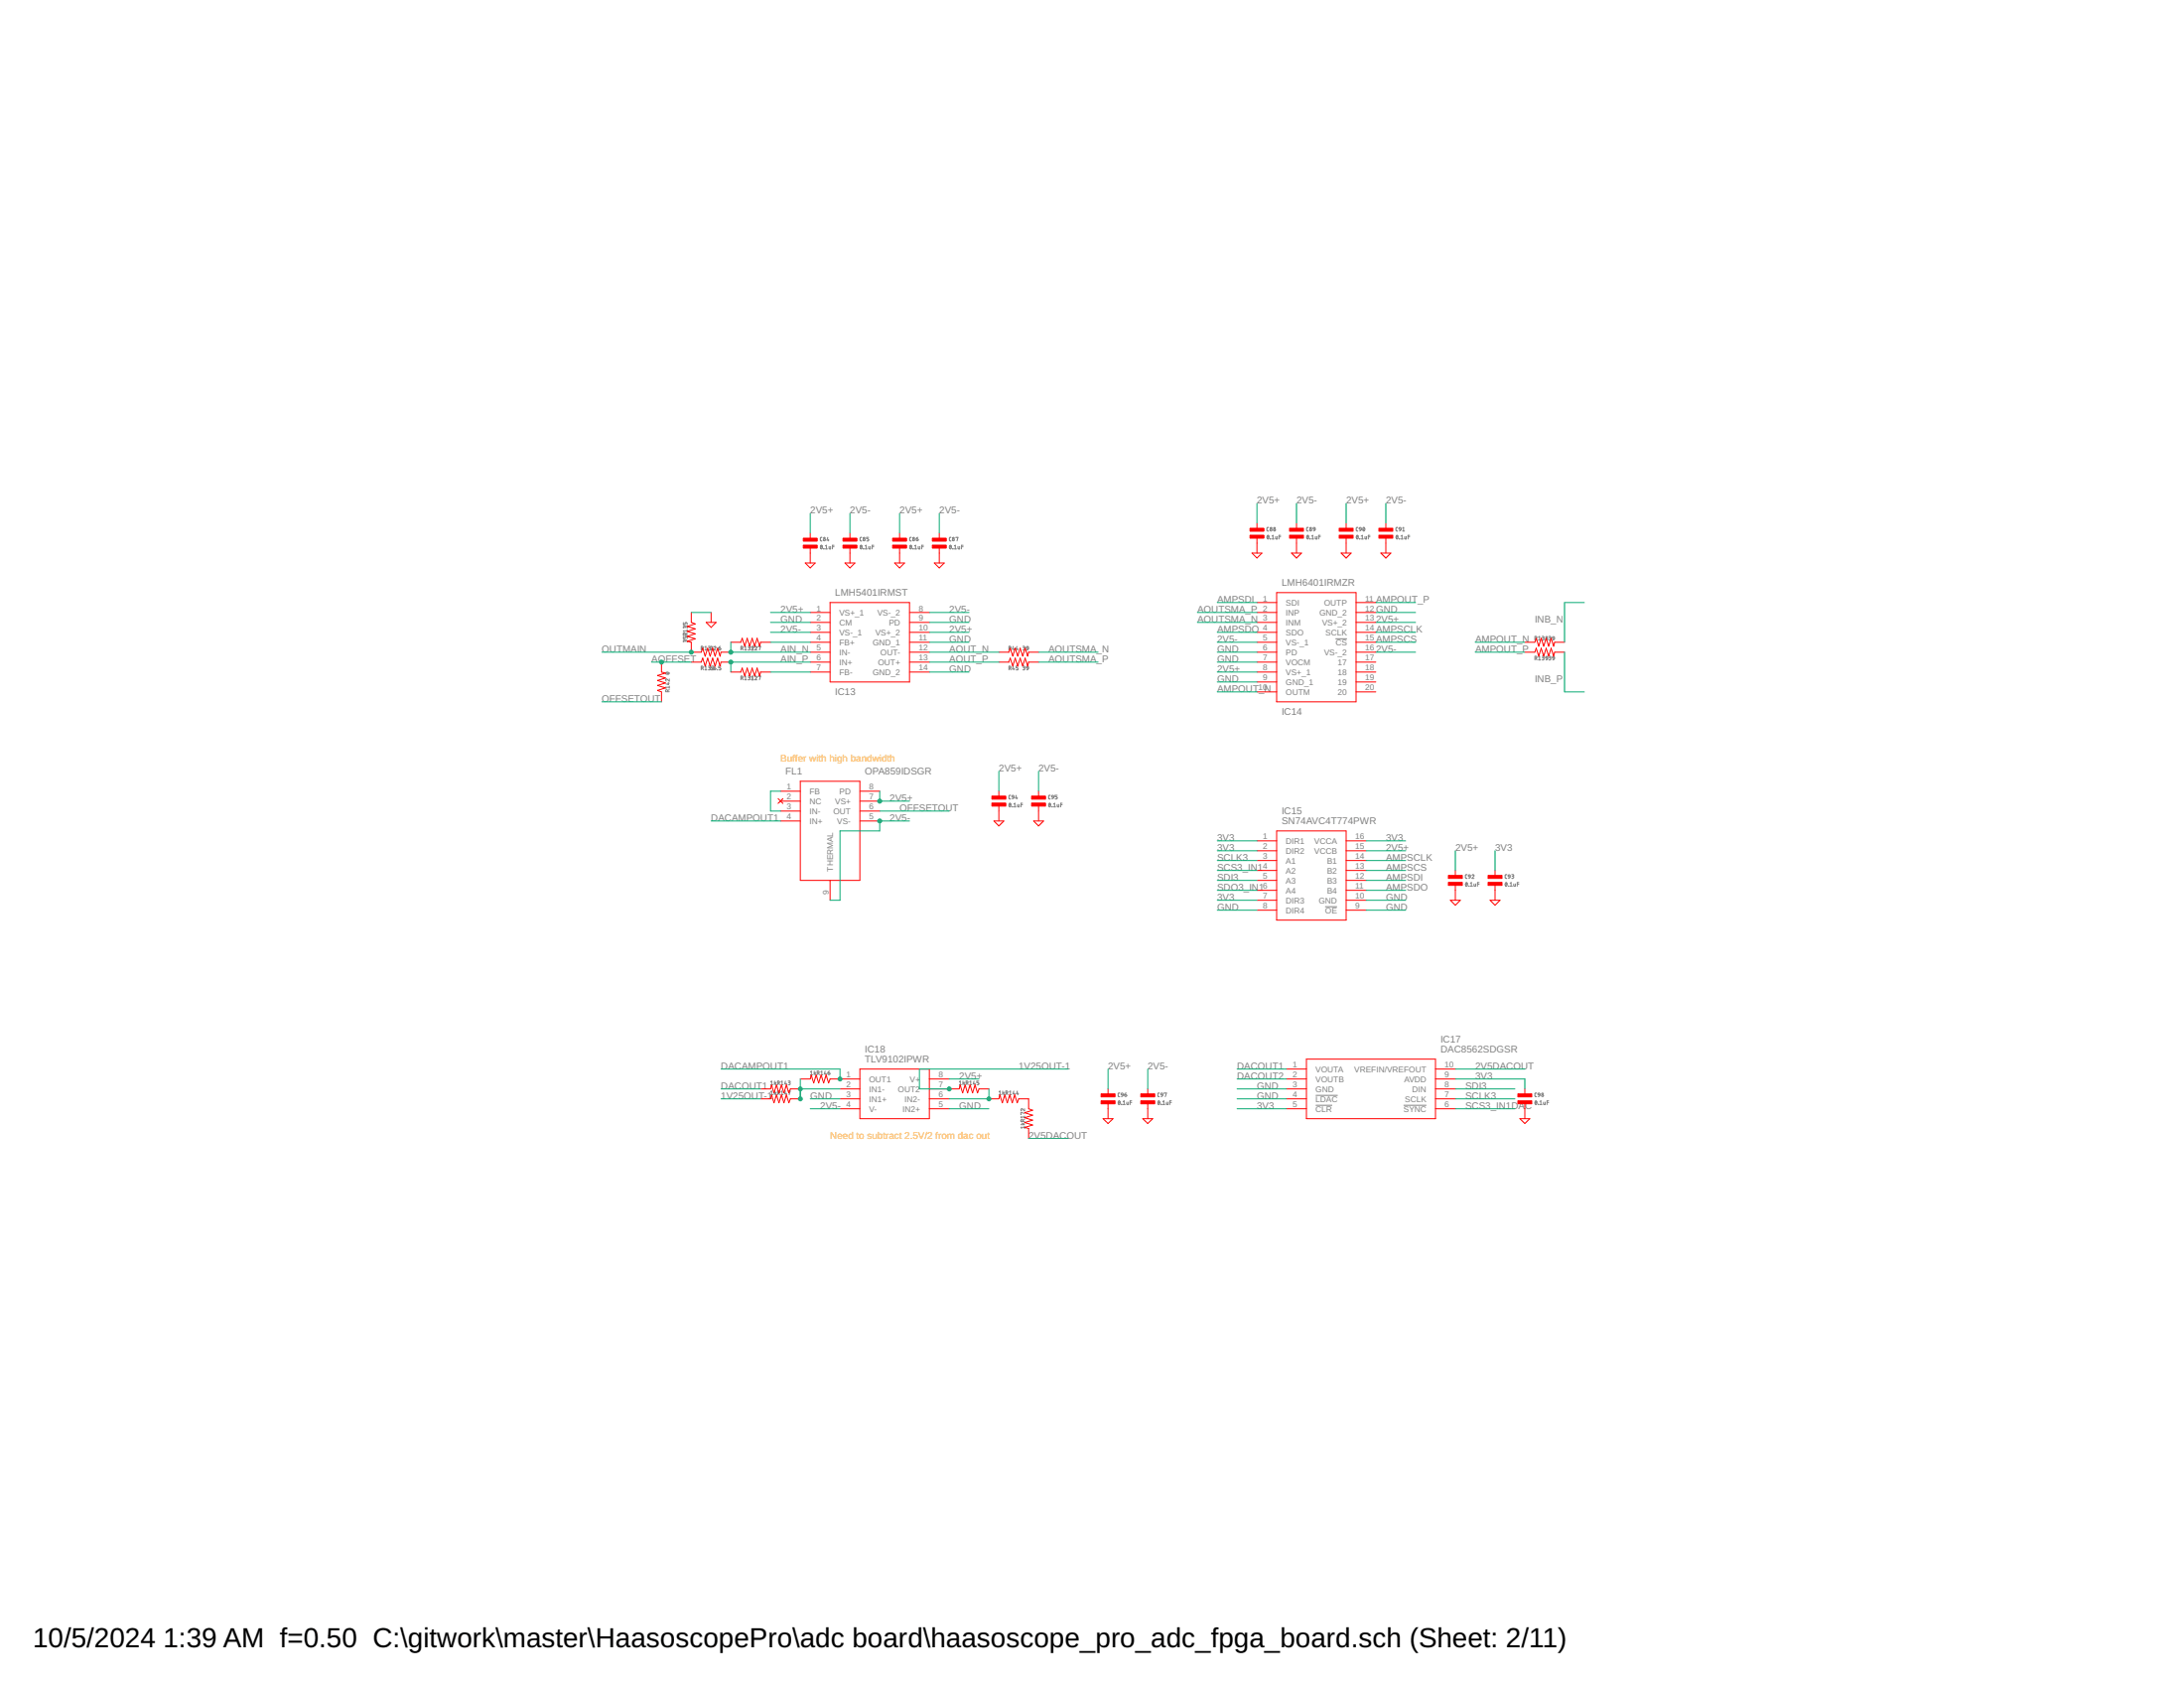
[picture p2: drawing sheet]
<svg xmlns="http://www.w3.org/2000/svg" width="279mm" height="216mm" viewBox="0 0 279 216" stroke-linecap="round" stroke-linejoin="round" font-family="sans-serif">
<g fill="none" stroke="#808080" stroke-width=".13">
<path d="M87.4 79.6v.3h.2l.1-.3 .2 .1v.2M105 69.7a.22 .22 0 0 1 .2 .3 .22 .22 0 0 1-.2 .2l-.1-.2zM105.2 68.7l-.3 .1 .1 .3 .2 .1M105.2 69.8l-.2 .3M105.4 70.2h.1M105.6 70.2h.3M105.6 69.8l.1-.1v.5M105.9 68.7l-.1 .4h.2M106 69v.2M106.1 69.9v.3h.2v-.3M106.5 69.9h.2M106.7 69.7h-.2v.5"/>
<path d="M110.1 69.7a.23 .23 0 0 1 .2 .3 .23 .23 0 0 1-.2 .2l-.1-.2zM110.2 68.7l-.2 .1v.3l.2 .1M110.3 69.8l-.3 .3M110.5 70.2h.1M110.7 70.2h.2M110.7 69.8l.1-.1v.5M111.1 69.9l.1 .3h.1v-.3M111.1 68.7h-.2v.2l.2 .1v.2h-.2M111.6 69.9h.2M111.8 69.7h-.2v.5M116.5 69.7a.23 .23 0 0 1 .1 .3 .23 .23 0 0 1-.1 .2l-.1-.2zM116.6 68.7l-.2 .1v.3l.2 .1"/>
<path d="M116.6 69.8l-.2 .3M116.8 70.2h.1M117 70.2h.3M117 69.8l.1-.1v.5M117.2 68.9h.2l.1 .2h-.3zM117.4 68.7l-.2 .2M117.5 69.9l.1 .3h.1v-.3M117.9 69.9h.2M118.1 69.7h-.2v.5M121.5 69.7a.23 .23 0 0 1 .2 .3 .23 .23 0 0 1-.2 .2v-.1zM121.7 68.7h-.2v.1v.4h.2M121.7 69.8l-.2 .3"/>
<path d="M121.9 70.2h.1M122.1 70.2h.3M122.1 69.8l.1-.1v.5M122.3 68.8l.3-.1-.2 .5M122.6 69.9v.3h.2v-.3M123 69.9h.2M123.2 69.7h-.2v.5M162.2 68.5a.22 .22 0 0 1 .1 .2 .22 .22 0 0 1-.1 .2l-.1-.2zM162.3 67.5l-.2 .1v.3h.2M162.3 68.6l-.2 .2M162.5 68.9h.1M162.7 68.9h.3"/>
<path d="M162.7 68.6l.2-.1v.4M163.2 68.6l.1 .3h.1v-.3M163.6 68.7h.2M163.8 68.5h-.2v.4M167.2 68.5a.22 .22 0 0 1 .2 .2 .22 .22 0 0 1-.2 .2v-.2zM167.4 67.5l-.2 .1v.3h.2M167.4 68.6l-.2 .2M167.6 67.7h.2v.2h-.2l-.1-.1zM167.6 68.9h.1M167.8 68.9h.3M167.8 68.6l.1-.1v.4M168 67.6l.3 .1"/>
<path d="M168 67.6l.2-.1 .1 .2M168 67.6h.1M168.3 67.7l-.3 .2M168.3 68.6v.3h.2v-.3M168.7 68.7h.2M168.9 68.5h-.2v.4M173.6 68.5a.22 .22 0 0 1 .2 .2 .22 .22 0 0 1-.2 .2l-.1-.2zM173.7 67.5l-.2 .1v.3h.2M173.7 68.6l-.2 .2M173.9 67.6l.3 .1M173.9 67.6l.2-.1 .1 .2M173.9 67.6h.1"/>
<path d="M173.9 68.9h.1M174.1 68.9h.3M174.1 68.6l.2-.1v.4M174.2 67.7l-.3 .2M174.4 67.5a.22 .22 0 0 1 .2 .2 .22 .22 0 0 1-.2 .2zM174.6 67.6l-.2 .2M174.6 68.6l.1 .3h.1v-.3M175 68.7h.3M175.3 68.5h-.3v.4M178.7 68.5a.22 .22 0 0 1 .2 .2 .22 .22 0 0 1-.2 .2l-.1-.2zM178.8 67.5l-.2 .1v.3h.2M178.8 68.6l-.2 .2"/>
<path d="M179 67.6l.2 .1M179 67.6l.1-.1 .1 .2M179 67.6h.1M179 68.9h.1M179.2 68.9h.3M179.2 68.6l.2-.1v.4M179.2 67.7l-.2 .2M179.4 67.9h.3M179.4 67.6l.2-.1v.4M179.7 68.6l.1 .3h.1v-.3M180.1 68.7h.2M180.3 68.5h-.2v.4"/>
<path d="M85.2 86.1a.25 .25 0 0 1 .2-.1 .25 .25 0 0 1 .2 .2 .25 .25 0 0 1-.3 .1 .25 .25 0 0 1-.1-.2zM85.2 86l.3 .2M85.4 88.5v-.2h-.2v.2h.4M85.4 87.4h.2M85.5 87.3v.3l-.3-.1M85.6 86.8v.3l-.4-.2v.2M85.6 88.2l-.2 .1M85.6 87.9h-.4v.1M85.6 87.8v.2M87.4 81.4v.3h.2l.1-.3 .2 .1v.2M87.4 81.1l.1-.1 .2 .1M87.4 81.2h.1"/>
<path d="M87.6 82l.2-.1 .1 .2M87.6 82.1v-.2h-.1l-.1 .2M87.6 80.2l.2-.1 .1 .2M87.6 80.3v-.2h-.1l-.1 .2M87.7 81.1v.2M87.9 80.5v.3M87.9 81.1l-.5-.1v.3h.5M87.9 81l-.2 .1M87.9 80.7h-.5l.1 .1M89.7 85.5l.2-.1v-.2h-.2v.5M89.7 83l.2-.1v-.2h-.2v.4M89.9 85.5l.1 .2"/>
<path d="M89.9 83l.1 .1M90.2 83.1h.2M90.2 85.7h.2M90.2 85.3l.1-.1v.5M90.2 82.8l.1-.1v.4M90.6 85.2h.2l.1 .2h-.1M90.6 82.7h.2l.1 .1-.1 .1M90.7 82.9h.1M90.7 85.4h.1M90.8 85.4l.1 .2-.3 .1M90.8 82.9l.1 .2h-.3M90.8 85.4l.3 .1v.1h-.2z"/>
<path d="M90.8 82.8l.2-.1h.1l-.3 .4h.3M91.1 85.2l-.3 .2M91.1 85.2h.2v.2h-.1M91.1 85.4h.1M91.2 82.7l-.1 .3h.2M91.2 85.4l.1 .2-.2 .1M91.3 83v.1M91.3 85.4l.3 .1-.1 .1h-.2zM91.3 82.8l.2-.1h.1l-.3 .4h.3M91.5 85.2l-.2 .2M91.8 83.1h.1M91.8 85.7h.1"/>
<path d="M91.9 82.9h.3v.2h-.2zM92.2 82.7l-.3 .2M92.2 85.2h-.3v.2l.3 .1v.2h-.3M94.8 86.7h.2v-.2h-.2v.5M94.8 83l.2-.1v-.2h-.2v.4M95 86.7l.1 .3M95 83l.1 .1M95.2 83.1h.3M95.2 87h.3M95.2 86.6l.2-.1v.5M95.2 82.8l.2-.1v.4M95.7 86.5l.3 .1-.1 .1"/>
<path d="M95.7 82.7h.2l.1 .1-.1 .1M95.8 82.9h.1M95.8 86.7h.1M95.8 86.7l.1 .2-.2 .1M95.8 82.9l.1 .2h-.2M96.1 83.1h.3M96.1 86.6l.2-.1v.5M96.1 82.8l.1-.1v.4M96.1 87h.3M96.2 82.8l.1-.1h.1l-.2 .4M96.2 86.5v.5M96.6 86.6l.1-.1 .1 .1-.2 .4h.2"/>
<path d="M96.6 82.8l.1-.1h.1l-.2 .4h.2M97 82.7h.3l-.1 .4M97 86.6l.3-.1-.1 .5M129.1 83l.2-.1v-.2h-.2v.4M129.1 85.5l.2-.1v-.2h-.2v.5M129.2 83l.1 .1M129.2 85.5l.1 .2M129.6 82.7l-.1 .3h.3M129.6 85.2l-.1 .4h.3M129.7 83v.1M129.7 85.5v.2M130.1 82.7l-.1 .3h.2"/>
<path d="M130.2 83v.1M130.2 85.2h-.2v.2l.2 .1v.2h-.2M130.9 82.7l.2 .1v.1h-.2M130.9 85.2l.2 .1v.1h-.2M131 82.9l.1 .2h-.2M131 85.4l.1 .2-.2 .1M131.3 82.7h.2l.1 .3-.2-.1zM131.3 85.3l.2-.1 .1 .3h-.2zM131.6 83l-.2 .1M131.6 85.5l-.2 .2M170.9 81.7h1.4M196.4 81.7h.1"/>
<path d="M196.4 84.2h.1M196.5 81.7l.1-.2-.2-.1v.5M196.5 84.2l.1-.2-.2-.1v.5M196.5 81.7l.1 .2M196.5 84.2l.1 .2M196.8 81.9h.3M196.8 84.4h.3M196.8 81.5l.2-.1v.5M196.8 84.1l.2-.2v.5M197.3 81.4l.2 .1v.1h-.2M197.3 83.9l.2 .1v.1l-.2 .1M197.4 81.6l.1 .2-.2 .1"/>
<path d="M197.4 84.2l.1 .1-.2 .1M197.8 84l.1-.1 .1 .3h-.2zM198 84.2l-.2 .2M198.1 81.4l.3 .1v.1h-.2M198.1 83.9l.3 .1v.1l-.2 .1M198.3 81.6l.1 .2-.3 .1M198.3 84.2l.1 .1-.3 .1M198.6 81.5h.2l.1 .2h-.3zM198.6 84l.2-.1 .1 .3h-.3zM198.9 81.7l-.3 .2M198.9 84.2l-.3 .2M129.1 102.7a.22 .22 0 0 1 .2 .3 .22 .22 0 0 1-.2 .2z"/>
<path d="M129.3 101.7h-.2v.1v.4h.2M129.3 102.8l-.2 .3M129.5 101.8h.2v.2h-.2zM129.5 103.2h.1M129.7 102l-.2 .2M129.7 103.2h.3M129.7 102.8l.1-.1v.5M130 101.7l-.1 .4h.3M130.1 102v.2M130.2 102.9l.1 .3h.1v-.3M130.6 102.9h.2M130.8 102.7h-.2v.5"/>
<path d="M134.2 102.7a.22 .22 0 0 1 .2 .3 .22 .22 0 0 1-.2 .2zM134.4 101.7h-.2v.1v.3l.2 .1M134.4 102.8l-.2 .3M134.6 101.8h.2v.2h-.2zM134.6 103.2h.1M134.8 102l-.2 .2M134.8 103.2h.2M134.8 102.8l.1-.1v.5M135.3 102.9v.3h.2v-.3M135.3 101.7h-.3v.2l.3 .1-.1 .2h-.2M135.7 102.9h.2M135.9 102.7h-.2v.5"/>
<path d="M169.5 116h1.5M187.6 112.9a.23 .23 0 0 1 .1 .2 .23 .23 0 0 1-.1 .2l-.1-.2zM187.7 111.9l-.2 .1v.3l.2 .1M187.7 113l-.2 .3M187.9 111.9h.2v.2h-.2zM187.9 113.3h.1M188.1 112.1l-.2 .3M188.1 113.3h.3M188.1 113l.1-.1v.4M188.3 112l.1-.1h.2v.1l-.3 .4h.3M188.6 113.1v.2h.2v-.2M189 113.1h.2"/>
<path d="M189.2 112.9h-.2v.4M192.6 112.9a.22 .22 0 0 1 .2 .2 .22 .22 0 0 1-.2 .2zM192.8 111.9l-.2 .1v.3l.2 .1M192.8 113l-.2 .3M193 111.9h.2v.2h-.2zM193 113.3h.1M193.2 112.1l-.2 .3M193.2 113.3h.3M193.2 113l.1-.1v.4M193.4 111.9l.3 .1-.1 .1h-.2M193.5 112.1l.2 .1-.3 .2M193.7 113.1v.2h.2v-.2"/>
<path d="M194.1 113.1h.2M194.3 112.9h-.2v.4M98.6 138.4l.1-.1v.4M98.6 139.6h.1v.4M98.6 138.7h.3M99.1 138.3v.4M99.1 139.6v.4M99.2 138.5l.1 .2M99.2 139.8l.1 .2M99.3 138.4l-.2 .2M99.3 139.7l-.2 .1M99.5 138.5h.2v-.1l-.2-.1v.4"/>
<path d="M99.5 139.8h.2v-.2h-.2v.4M99.6 138.5l.1 .2M99.6 139.8l.1 .2M99.9 138.7h.3M99.9 138.4l.2-.1v.4M99.9 139.6h.2v.4M100.5 138.3l-.1 .3h.2M100.5 139.6l-.1 .3h.2M100.6 138.5v.2M100.6 139.8v.2M100.8 138.3h.3l-.1 .2h-.1M100.8 139.6h.3l-.1 .4"/>
<path d="M101 138.5l.1 .1-.3 .1M103.7 137.1l.1-.1v.5M103.7 137.5h.2M104.2 137v.5M104.2 137.2l.2 .3M104.4 137.2l-.2 .1M104.5 137.3l.3-.1v-.2h-.3v.5M104.7 137.3l.1 .2M105 137.5h.3M105 137.1l.1-.1v.5M105.6 137l-.1 .4h.2M105.6 137.3v.2"/>
<path d="M105.9 137.2h.2l.1 .2h-.3zM106.1 137l-.2 .2M122.7 138.7h.3M122.7 138.4l.2-.1v.4M123.2 138.3v.4M123.3 138.5l.1 .2M123.4 138.4l-.2 .2M123.6 138.5h.2v-.2h-.2v.4M123.8 138.5v.2M124.1 138.7h.2M124.1 138.4l.1-.1v.4M124.6 138.3l-.1 .3h.3"/>
<path d="M124.7 138.5v.2M125.2 138.3h-.2v.2l.2 .1v.1h-.2M127.8 139.6h.1v.4M128.3 139.6v.4M128.4 139.8l.1 .2M128.5 139.7l-.2 .1M128.7 139.8h.1M128.8 139.8l.1-.2h-.2v.4M128.8 139.8l.1 .2M129.1 139.6h.2v.4M129.7 139.6l-.1 .3h.2M129.8 139.8v.2"/>
<path d="M130.2 139.6l-.2 .3h.3M130.2 139.8v.2M143.3 139.8l-.3 .1v.3l.3 .1M143.4 139.8h.3v.3l-.2-.1zM143.9 140h.2v.2h-.2zM144.1 139.8l-.2 .2M148.3 139.8l-.2 .1v.3l.2 .1M148.5 139.8h.2l.1 .3-.3-.1zM148.9 139.8h.3l-.1 .5M196.6 139.8l-.2 .1v.4h.2M196.8 139.8h.2v.3l-.2-.1zM98.6 140h.3"/>
<path d="M99.9 140h.3M127.8 140h.3M129.1 140h.3M130.6 143.8h.5M130.7 143.6l.2 .2M130.9 143.4l-.1-.1-.1-.1-.1 .2h.5M131.1 141.8v.3l-.4-.3-.1 .1 .1 .2M131.1 144.2h-.5l.1 .1M131.1 142.7v.3M131.1 144.1v.2M131.1 143.6l-.2 .2M131.1 142.4l-.5-.1v.2"/>
<path d="M131.1 143.2l-.2 .1M131.1 142.9h-.5l.1 .1M143.1 140.8a.22 .22 0 0 1 .2 .2 .22 .22 0 0 1-.2 .3zM143.3 140.9l-.2 .3M143.5 141.2h.1M143.7 140.1l-.2 .2M143.7 141.3h.2M143.7 140.9l.1-.1v.5M144.1 141l.1 .3h.2v-.3M144.6 141h.2M144.8 140.8h-.2v.5M148.2 140.8a.22 .22 0 0 1 .2 .2 .22 .22 0 0 1-.2 .3z"/>
<path d="M148.4 140.9l-.3 .3M148.5 141.2h.1M148.8 140.1l-.3 .2M148.8 141.3h.2M148.8 140.9l.1-.1v.5M149.2 141v.2l.1 .1h.1v-.3M149.6 141h.3M149.9 140.8h-.3v.5M168.3 140.1h2.8M168.3 141.4h2.1M179.6 141.4h2.9M196.4 140.8a.22 .22 0 0 1 .2 .2 .22 .22 0 0 1-.2 .3z"/>
<path d="M196.6 140.9l-.2 .3M196.8 141.2h.1M196.8 141.3h.1M196.8 141.2v.1M197 140.1l-.2 .2M197 141.3h.3M197 140.9l.1-.1v.5M197.5 141v.3h.2v-.3M197.9 141h.2M198.1 140.8h-.2v.5"/>
<circle cx="105.5" cy="68.8" r=".1"/>
<circle cx="105.5" cy="69.1" r=".13"/>
<circle cx="110.5" cy="68.8" r=".1"/>
<circle cx="110.5" cy="69.1" r=".14"/>
<circle cx="116.9" cy="69.1" r=".13"/>
<circle cx="116.9" cy="68.8" r=".1"/>
<circle cx="122" cy="69.1" r=".13"/>
<circle cx="122" cy="68.8" r=".1"/>
<circle cx="162.6" cy="67.8" r=".13"/>
<circle cx="162.6" cy="67.6" r=".1"/>
<circle cx="163" cy="67.8" r=".13"/>
<circle cx="163.1" cy="67.6" r=".1"/>
<circle cx="167.7" cy="67.5" r=".1"/>
<circle cx="197.9" cy="81.7" r=".13"/>
<circle cx="197.9" cy="81.5" r=".11"/>
<circle cx="197.3" cy="139.9" r=".1"/>
<circle cx="197.3" cy="140.1" r=".13"/>
</g>
<g fill="none" stroke="#f00" stroke-width=".13">
<path d="M88.4 78.3v1.3l.5 .2-1 .3 1 .3-1 .4 1 .3-1 .3 1 .3-1 .3 .5 .1v1.3h1.3l.2-.5 .3 1 .3-1 .3 1 .4-1 .3 1 .3-1 .3 1 .1-.5h1.3M90.3 79.6h1.3l-.6 .6zM91 78.3v1.3M103 72h1.3l-.6 .6zM103.7 68.2v.8M103.7 70v2M103.7 78.3h2.5M103.7 79.6h2.5M106.2 77.1h10.2v10.1h-10.2zM108.1 72h1.3l-.7 .6zM108.7 68.2v.8M108.7 70v2"/>
<path d="M114.4 72h1.3l-.6 .6zM115.1 68.2v.8M115.1 70v2M116.4 78.3h2.5M116.4 79.6h2.5M119.5 72h1.3l-.6 .6zM120.2 68.2v.8M120.2 70v2M160.2 70.7h1.2l-.6 .7zM160.8 77.1h2.5M160.8 78.3h2.5M160.8 79.6h2.5"/>
<path d="M160.8 66.9v.8M160.8 68.7v2M163.3 75.8h10.2v14h-10.2zM165.2 70.7h1.3l-.6 .7zM165.9 66.9v.8M165.9 68.7v2M171.6 70.7h1.2l-.6 .7zM172.2 66.9v.8M172.2 68.7v2M173.5 77.1h2.5M173.5 78.3h2.5M173.5 79.6h2.5"/>
<path d="M176.7 70.7h1.2l-.6 .7zM177.3 66.9v.8M177.3 68.7v2M84.6 84.7v1.3l.5 .1-1 .3 1 .3-1 .3 1 .4-1 .3 1 .3-1 .3 .5 .2v1.3M88.4 84.7h1.3l.2-.5 .3 1 .3-1 .3 1 .4-1 .3 1 .3-1 .3 1 .1-.5h1.3M93.5 82.1h1.3l.2-.5 .3 1.1 .3-1.1 .3 1.1 .3-1.1 .3 1.1 .4-1.1 .3 1.1 .1-.6h1.3M93.5 86h1.3l.2-.6 .3 1.1 .3-1.1 .3 1.1 .3-1.1 .3 1.1 .4-1.1 .3 1.1 .1-.5h1.3M102.4 99.9h7.6v12.7h-7.6zM103.7 80.9h2.5M103.7 82.1h2.5M103.7 83.4h2.5M103.7 84.7h2.5"/>
<path d="M103.7 86h2.5M116.4 80.9h2.5M116.4 82.1h2.5M116.4 83.4h2.5M116.4 84.7h2.5M116.4 86h2.5M127.8 83.4h1.3l.1-.5 .4 1 .3-1 .3 1 .3-1 .3 1 .3-1 .4 1 .1-.5h1.3M127.8 84.7h1.3l.1-.5 .4 1 .3-1 .3 1 .3-1 .3 1 .3-1 .4 1 .1-.5h1.3M160.8 87.2h2.5M160.8 80.9h2.5M160.8 82.1h2.5M160.8 83.4h2.5"/>
<path d="M160.8 84.7h2.5M160.8 86h2.5M160.8 88.5h2.5M173.5 87.2h2.5M173.5 80.9h2.5M173.5 82.1h2.5M173.5 83.4h2.5M173.5 84.7h2.5M173.5 86h2.5M173.5 88.5h2.5M195.1 82.1h1.2l.2-.5 .3 1.1 .4-1.1 .3 1.1 .3-1.1 .3 1.1 .3-1.1 .4 1.1 .1-.6h1.3M195.1 83.4h1.2l.2-.5 .3 1 .4-1 .3 1 .3-1 .3 1 .3-1 .4 1 .1-.5h1.3"/>
<path d="M99.5 102.2l.7 .6M99.8 105h2.6M99.8 101.2h2.6M99.8 102.5h2.6M99.8 103.7h2.6M100.2 102.2l-.7 .6M106.2 112.6v2.5M110 105h2.5M110 101.2h2.5M110 102.5h2.5M110 103.7h2.5M127.1 105h1.3l-.6 .6z"/>
<path d="M127.8 101.2v.8M127.8 103v2M132.2 105h1.3l-.6 .6zM132.9 101.2v.8M132.9 103v2M160.8 107.5h2.5M160.8 108.8h2.5M160.8 110.1h2.5M160.8 111.3h2.5M160.8 112.6h2.5M160.8 113.9h2.5M160.8 115.1h2.5"/>
<path d="M160.8 116.4h2.5M163.3 106.3h8.9v11.4h-8.9zM172.2 107.5h2.6M172.2 108.8h2.6M172.2 110.1h2.6M172.2 111.3h2.6M172.2 112.6h2.6M172.2 113.9h2.6M172.2 115.1h2.6M172.2 116.4h2.6M185.5 115.1h1.3l-.6 .7zM186.2 111.3v.8"/>
<path d="M186.2 113.1v2M190.6 115.1h1.3l-.6 .7zM191.3 111.3v.8M191.3 113.1v2M97.3 139.3h1.3l.1-.5 .3 1 .3-1 .4 1 .3-1 .3 1 .3-1 .3 1 .2-.5h1.3M102.4 138h1.3l.1-.5 .3 1 .3-1 .3 1 .4-1 .3 1 .3-1 .3 1 .2-.5h3.8M107.5 139.3h2.5M110 136.7h8.9v6.4h-8.9zM118.9 138h2.5M118.9 139.3h3.8l.1-.5 .3 1 .4-1 .3 1 .3-1 .3 1 .3-1 .4 1 .1-.5h1.3M141.8 139.3v.7M146.8 139.3v.7"/>
<path d="M164.6 136.7h2.5M164.6 138h2.5M164.6 139.3h2.5M167.1 135.5h16.5v7.6h-16.5zM183.6 136.7h2.6M183.6 138h2.6M183.6 139.3h2.6M195.1 139.3v.7M97.3 140.5h1.3l.1-.5 .3 1.1 .3-1.1 .4 1.1 .3-1.1 .3 1.1 .3-1.1 .3 1.1 .2-.6h1.3M107.5 140.5h2.5M107.5 141.8h2.5M118.9 140.5h2.5"/>
<path d="M118.9 141.8h2.5M126.5 140.5h1.3l.1-.5 .3 1.1 .3-1.1 .4 1.1 .3-1.1 .3 1.1 .3-1.1 .3 1.1 .2-.6h1.3v1.3l.5 .2-1 .3 1 .3-1 .4 1 .3-1 .3 1 .3-1 .3 .5 .1v1.3M141.1 143.1h1.3l-.6 .6zM141.8 141.1v2M146.2 143.1h1.3l-.7 .6zM146.8 141.1v2M164.6 140.5h2.5M164.6 141.8h2.5M183.6 140.5h2.6M183.6 141.8h2.6M194.4 143.1h1.3l-.6 .6zM195.1 141.1v2"/>
</g>
<g fill="#f00" stroke="#f00" stroke-width=".13">
<path d="M102.8 68.8h1.7v.4h-1.7z"/>
<path d="M102.8 69.7h1.7v.4h-1.7z"/>
<path d="M107.8 68.8h1.8v.4h-1.8z"/>
<path d="M107.8 69.7h1.8v.4h-1.8z"/>
<path d="M114.2 68.8h1.8v.4h-1.8z"/>
<path d="M114.2 69.7h1.8v.4h-1.8z"/>
<path d="M119.3 68.8h1.8v.4h-1.8z"/>
<path d="M119.3 69.7h1.8v.4h-1.8z"/>
<path d="M159.9 67.6h1.8v.3h-1.8z"/>
<path d="M159.9 68.5h1.8v.3h-1.8z"/>
<path d="M165 67.6h1.8v.3h-1.8z"/>
<path d="M165 68.5h1.8v.3h-1.8z"/>
<path d="M171.3 67.6h1.8v.3h-1.8z"/>
<path d="M171.3 68.5h1.8v.3h-1.8z"/>
<path d="M176.4 67.6h1.8v.3h-1.8z"/>
<path d="M176.4 68.5h1.8v.3h-1.8z"/>
<path d="M185.3 112h1.8v.4h-1.8z"/>
<path d="M185.3 112.9h1.8v.3h-1.8z"/>
<path d="M190.4 112h1.8v.4h-1.8z"/>
<path d="M190.4 112.9h1.8v.3h-1.8z"/>
<path d="M126.9 101.8h1.8v.4h-1.8z"/>
<path d="M126.9 102.7h1.8v.4h-1.8z"/>
<path d="M132 101.8h1.8v.4h-1.8z"/>
<path d="M132 102.7h1.8v.4h-1.8z"/>
<path d="M140.9 139.9h1.7v.4h-1.7z"/>
<path d="M140.9 140.8h1.7v.4h-1.7z"/>
<path d="M145.9 139.9h1.8v.4h-1.8z"/>
<path d="M145.9 140.8h1.8v.4h-1.8z"/>
<path d="M194.2 139.9h1.8v.4h-1.8z"/>
<path d="M194.2 140.8h1.8v.4h-1.8z"/>
</g>
<g fill="none" stroke="#0dab76" stroke-width=".13">
<path d="M88.4 78.3h2.6M98.6 79.6h5.1M98.6 78.3h5.1M103.7 65.7v2.5M108.7 65.7v2.5M115.1 65.7v2.5M118.9 79.6h5.1M118.9 78.3h5.1M120.2 65.7v2.5M153.2 79.6h7.6M153.2 78.3h7.6M155.7 77.1h5.1"/>
<path d="M160.8 64.4v2.5M165.9 64.4v2.5M172.2 64.4v2.5M176 79.6h5.1M176 78.3h5.1M176 77.1h5.1M177.3 64.4v2.5M202.7 77.1h-2.5v5M77 83.4h11.4M77 89.8h7.6M83.4 84.7h5M93.5 82.1v1.3h10.2"/>
<path d="M98.6 82.1h5.1M98.6 86h5.1M98.6 80.9h5.1M103.7 84.7h-10.2v1.3M118.9 82.1h5.1M118.9 86h5.1M118.9 83.4h8.9M118.9 84.7h8.9M118.9 80.9h5.1M127.8 98.7v2.5M132.9 83.4h7.6M132.9 84.7h7.6"/>
<path d="M132.9 98.7v2.5M155.7 82.1h5.1M155.7 86h5.1M155.7 83.4h5.1M155.7 84.7h5.1M155.7 87.2h5.1M155.7 80.9h5.1M155.7 88.5h5.1M176 82.1h5.1M176 83.4h5.1M176 80.9h5.1M188.7 82.1h6.4"/>
<path d="M188.7 83.4h6.4M200.2 83.4v5.1h2.5M91 105h8.8M99.8 101.2h-1.2v2.5h1.2M112.5 101.2v1.3h3.9M112.5 103.7h8.9M116.4 105h-3.9v1.3h-5v8.8h-1.3M155.7 116.4h5.1M155.7 115.1h5.1M155.7 110.1h5.1M155.7 112.6h5.1M155.7 108.8h5.1"/>
<path d="M155.7 113.9h5.1M155.7 111.3h5.1M155.7 107.5h5.1M174.8 116.4h5M174.8 115.1h5M174.8 110.1h5M174.8 112.6h5M174.8 108.8h5M174.8 113.9h5M174.8 111.3h5M174.8 107.5h5M186.2 108.8v2.5"/>
<path d="M191.3 108.8v2.5M92.2 139.3h5.1M92.2 136.7h15.3v1.3M102.4 139.3h5.1M102.4 138v2.5M121.4 138h3.8M126.5 139.3v1.2h-5.1M136.7 136.7h-19.1v2.6h3.8M141.8 136.7v2.6M146.8 136.7v2.6M158.3 139.3h6.3M158.3 138h6.3"/>
<path d="M158.3 136.7h6.3M186.2 139.3h7.6M186.2 138h8.9v1.3M186.2 136.7h8.9M92.2 140.5h5.1M103.7 140.5h3.8M103.7 141.8h3.8M121.4 141.8h5.1M131.6 145.6h5.1M158.3 140.5h6.3M158.3 141.8h6.3M186.2 140.5h7.6"/>
<path d="M186.2 141.8h7.6"/>
</g>
<g fill="#0dab76" stroke="#0dab76" stroke-width=".13">
<circle cx="112.5" cy="102.5" r=".25"/>
<circle cx="112.5" cy="105" r=".25"/>
<circle cx="93.5" cy="83.4" r=".25"/>
<circle cx="88.4" cy="83.4" r=".25"/>
<circle cx="93.5" cy="84.7" r=".25"/>
<circle cx="84.6" cy="84.7" r=".25"/>
<circle cx="107.5" cy="138" r=".25"/>
<circle cx="121.4" cy="139.3" r=".25"/>
<circle cx="126.5" cy="140.5" r=".25"/>
<circle cx="102.4" cy="139.3" r=".25"/>
<circle cx="102.4" cy="140.5" r=".25"/>
</g>
<g font-size="3.5">
<text x="4.2" y="210.7">10/5/2024</text>
<text x="20.9" y="210.7">1:39 AM f=0.50 C:\gitwork\master\HaasoscopePro\adc board\haasoscope_pro_adc_fpga_board.sch (Sheet: 2/11)</text>
</g>
<g font-size="1.2" fill="#808080">
<text x="103.7" y="65.7">2V5+</text>
<text x="108.7" y="65.7">2V5-</text>
<text x="115.1" y="65.7">2V5+</text>
<text x="120.2" y="65.7">2V5-</text>
<text x="160.8" y="64.4">2V5+</text>
<text x="165.9" y="64.4">2V5-</text>
<text x="172.2" y="64.4">2V5+</text>
<text x="177.3" y="64.4">2V5-</text>
<text x="106.8" y="76.3">LMH5401IRMST</text>
<text x="155.7" y="77.1">AMPSDI</text>
<text x="164" y="75">LMH6401IRMZR</text>
<text x="176" y="77.1">AMPOUT_P</text>
<text x="77" y="83.4">OUTMAIN</text>
<text x="99.9" y="79.6">GND</text>
<text x="99.9" y="78.3">2V5+</text>
<text x="99.9" y="80.9">2V5-</text>
<text x="99.9" y="83.4">AIN_N</text>
<text x="121.4" y="79.6">GND</text>
<text x="121.4" y="82.2">GND</text>
<text x="121.4" y="80.9">2V5+</text>
<text x="121.4" y="78.3">2V5-</text>
<text x="121.4" y="83.4">AOUT_N</text>
<text x="134.1" y="83.4">AOUTSMA_N</text>
<text x="153.2" y="79.6">AOUTSMA_N</text>
<text x="153.2" y="78.3">AOUTSMA_P</text>
<text x="155.7" y="83.4">GND</text>
<text x="155.7" y="82.2">2V5-</text>
<text x="155.7" y="80.9">AMPSDO</text>
<text x="176" y="78.3">GND</text>
<text x="176" y="79.6">2V5+</text>
<text x="176" y="83.4">2V5-</text>
<text x="176" y="80.9">AMPSCLK</text>
<text x="176" y="82.2">AMPSCS</text>
<text x="188.7" y="82.2">AMPOUT_N</text>
<text x="188.7" y="83.4">AMPOUT_P</text>
<text x="196.3" y="79.6">INB_N</text>
<text x="77" y="89.8">OFFSETOUT</text>
<text x="83.3" y="84.7">AOFFSET</text>
<text x="99.9" y="84.7">AIN_P</text>
<text x="106.8" y="88.9">IC13</text>
<text x="121.4" y="86">GND</text>
<text x="121.4" y="84.7">AOUT_P</text>
<text x="134.1" y="84.7">AOUTSMA_P</text>
<text x="155.7" y="84.7">GND</text>
<text x="155.7" y="87.2">GND</text>
<text x="155.7" y="86">2V5+</text>
<text x="155.7" y="88.5">AMPOUT_N</text>
<text x="196.3" y="87.2">INB_P</text>
<text x="164" y="91.5">IC14</text>
<text x="100.5" y="99.1">FL1</text>
<text x="110.6" y="99.1">OPA859IDSGR</text>
<text x="127.8" y="98.7">2V5+</text>
<text x="132.9" y="98.7">2V5-</text>
<text x="91" y="105">DACAMPOUT1</text>
<text x="113.8" y="102.5">2V5+</text>
<text x="113.8" y="105">2V5-</text>
<text x="115.1" y="103.7">OFFSETOUT</text>
<text x="155.7" y="107.5">3V3</text>
<text x="164" y="105.4">SN74AVC4T774PWR</text>
<text x="164" y="104.2">IC15</text>
<text x="177.3" y="107.5">3V3</text>
<text x="155.7" y="110.1">SCLK3</text>
<text x="155.7" y="112.6">SDI3</text>
<text x="155.7" y="111.3">SCS3_IN1</text>
<text x="155.7" y="108.8">3V3</text>
<text x="155.7" y="113.9">SDO3_IN1</text>
<text x="177.3" y="108.8">2V5+</text>
<text x="177.3" y="112.6">AMPSDI</text>
<text x="177.3" y="113.9">AMPSDO</text>
<text x="177.3" y="110.1">AMPSCLK</text>
<text x="177.3" y="111.3">AMPSCS</text>
<text x="186.2" y="108.8">2V5+</text>
<text x="191.3" y="108.8">3V3</text>
<text x="155.7" y="116.4">GND</text>
<text x="155.7" y="115.2">3V3</text>
<text x="177.3" y="115.2">GND</text>
<text x="177.3" y="116.4">GND</text>
<text x="92.2" y="136.7">DACAMPOUT1</text>
<text x="110.6" y="135.9">TLV9102IPWR</text>
<text x="110.6" y="134.6">IC18</text>
<text x="122.7" y="138">2V5+</text>
<text x="130.3" y="136.7">1V25OUT-1</text>
<text x="141.7" y="136.7">2V5+</text>
<text x="146.8" y="136.7">2V5-</text>
<text x="158.3" y="136.7">DACOUT1</text>
<text x="158.3" y="138">DACOUT2</text>
<text x="184.3" y="134.6">DAC8562SDGSR</text>
<text x="184.3" y="133.4">IC17</text>
<text x="188.7" y="138">3V3</text>
<text x="188.7" y="136.7">2V5DACOUT</text>
<text x="92.2" y="139.3">DACOUT1</text>
<text x="92.2" y="140.5">1V25OUT-1</text>
<text x="103.7" y="140.5">GND</text>
<text x="104.9" y="141.8">2V5-</text>
<text x="122.7" y="141.8">GND</text>
<text x="160.8" y="139.3">GND</text>
<text x="160.8" y="140.5">GND</text>
<text x="160.8" y="141.8">3V3</text>
<text x="187.5" y="140.5">SCLK3</text>
<text x="187.5" y="139.3">SDI3</text>
<text x="187.5" y="141.8">SCS3_IN1DAC</text>
<text x="131.6" y="145.6">2V5DACOUT</text>
</g>
<g font-size="1.2" fill="#ffba08">
<text x="99.9" y="97.4">Buffer with high bandwidth</text>
<text x="106.2" y="145.6">Need to subtract 2.5V/2 from dac out</text>
</g>
<g font-size="1.1" fill="#808080">
<text x="161.6" y="76.9">1</text>
<text x="164.5" y="77.5">SDI</text>
<text x="169.4" y="77.5">OUTP</text>
<text x="174.7" y="76.9">11</text>
<text x="104.4" y="78.2">1</text>
<text x="104.4" y="79.4">2</text>
<text x="104.4" y="80.7">3</text>
<text x="104.4" y="82">4</text>
<text x="104.4" y="83.2">5</text>
<text x="107.4" y="78.7">VS+_1</text>
<text x="107.4" y="80">CM</text>
<text x="107.4" y="81.3">VS-_1</text>
<text x="107.4" y="82.5">FB+</text>
<text x="107.4" y="83.8">IN-</text>
<text x="111.7" y="82.5">GND_1</text>
<text x="112" y="81.3">VS+_2</text>
<text x="112.2" y="78.7">VS-_2</text>
<text x="112.6" y="83.8">OUT-</text>
<text x="113.7" y="80">PD</text>
<text x="117.5" y="78.2">8</text>
<text x="117.5" y="79.4">9</text>
<text x="117.5" y="80.7">10</text>
<text x="117.5" y="82">11</text>
<text x="117.5" y="83.2">12</text>
<text x="161.6" y="78.2">2</text>
<text x="161.6" y="79.4">3</text>
<text x="161.6" y="80.7">4</text>
<text x="161.6" y="82">5</text>
<text x="161.6" y="83.2">6</text>
<text x="164.5" y="78.7">INP</text>
<text x="164.5" y="80">INM</text>
<text x="164.5" y="81.3">SDO</text>
<text x="164.5" y="82.5">VS-_1</text>
<text x="164.5" y="83.8">PD</text>
<text x="168.8" y="78.7">GND_2</text>
<text x="169.1" y="80">VS+_2</text>
<text x="169.4" y="83.8">VS-_2</text>
<text x="169.6" y="81.3">SCLK</text>
<text x="170.9" y="82.5">CS</text>
<text x="174.7" y="78.2">12</text>
<text x="174.7" y="79.4">13</text>
<text x="174.7" y="80.7">14</text>
<text x="174.7" y="82">15</text>
<text x="174.7" y="83.2">16</text>
<text x="104.4" y="84.5">6</text>
<text x="104.4" y="85.8">7</text>
<text x="107.4" y="85.1">IN+</text>
<text x="107.4" y="86.3">FB-</text>
<text x="111.7" y="86.3">GND_2</text>
<text x="112.3" y="85.1">OUT+</text>
<text x="117.5" y="84.5">13</text>
<text x="117.5" y="85.8">14</text>
<text x="161" y="88.3">10</text>
<text x="161.6" y="84.5">7</text>
<text x="161.6" y="85.8">8</text>
<text x="161.6" y="87.1">9</text>
<text x="164.5" y="85.1">VOCM</text>
<text x="164.5" y="86.3">VS+_1</text>
<text x="164.5" y="87.6">GND_1</text>
<text x="164.5" y="88.9">OUTM</text>
<text x="171.1" y="85.1">17</text>
<text x="171.1" y="86.3">18</text>
<text x="171.1" y="87.6">19</text>
<text x="171.1" y="88.9">20</text>
<text x="174.7" y="84.5">17</text>
<text x="174.7" y="85.8">18</text>
<text x="174.7" y="87.1">19</text>
<text x="174.7" y="88.3">20</text>
<text x="100.6" y="101">1</text>
<text x="103.6" y="101.6">FB</text>
<text x="107.4" y="101.6">PD</text>
<text x="111.2" y="101">8</text>
<text x="100.6" y="102.3">2</text>
<text x="100.6" y="103.6">3</text>
<text x="100.6" y="104.8">4</text>
<text x="103.6" y="102.8">NC</text>
<text x="103.6" y="104.1">IN-</text>
<text x="103.6" y="105.4">IN+</text>
<text x="106.6" y="104.1">OUT</text>
<text x="106.8" y="102.8">VS+</text>
<text x="107.1" y="105.4">VS-</text>
<text x="111.2" y="102.3">7</text>
<text x="111.2" y="103.6">6</text>
<text x="111.2" y="104.8">5</text>
<text x="161.6" y="107.4">1</text>
<text x="164.5" y="107.9">DIR1</text>
<text x="168.1" y="107.9">VCCA</text>
<text x="173.4" y="107.4">16</text>
<text x="106.6" y="111.4" transform="rotate(-90 106.6 111.4)">THERMAL</text>
<text x="161.6" y="108.6">2</text>
<text x="161.6" y="109.9">3</text>
<text x="161.6" y="111.2">4</text>
<text x="161.6" y="112.4">5</text>
<text x="161.6" y="113.7">6</text>
<text x="164.5" y="109.2">DIR2</text>
<text x="164.5" y="110.5">A1</text>
<text x="164.5" y="111.7">A2</text>
<text x="164.5" y="113">A3</text>
<text x="168.1" y="109.2">VCCB</text>
<text x="169.8" y="110.5">B1</text>
<text x="169.8" y="111.7">B2</text>
<text x="169.8" y="113">B3</text>
<text x="173.4" y="108.6">15</text>
<text x="173.4" y="109.9">14</text>
<text x="173.4" y="111.2">13</text>
<text x="173.4" y="112.4">12</text>
<text x="173.4" y="113.7">11</text>
<text x="106" y="114.4" transform="rotate(-90 106 114.4)">9</text>
<text x="161.6" y="115">7</text>
<text x="161.6" y="116.2">8</text>
<text x="164.5" y="114.3">A4</text>
<text x="164.5" y="115.5">DIR3</text>
<text x="164.5" y="116.8">DIR4</text>
<text x="168.7" y="115.5">GND</text>
<text x="169.5" y="116.8">OE</text>
<text x="169.8" y="114.3">B4</text>
<text x="173.4" y="115">10</text>
<text x="173.4" y="116.2">9</text>
<text x="108.2" y="137.8">1</text>
<text x="120.1" y="137.8">8</text>
<text x="165.4" y="136.6">1</text>
<text x="165.4" y="137.8">2</text>
<text x="168.3" y="137.1">VOUTA</text>
<text x="173.2" y="137.1">VREFIN/VREFOUT</text>
<text x="184.8" y="136.6">10</text>
<text x="184.8" y="137.8">9</text>
<text x="108.2" y="139.1">2</text>
<text x="108.2" y="140.4">3</text>
<text x="108.2" y="141.6">4</text>
<text x="111.2" y="138.4">OUT1</text>
<text x="111.2" y="139.6">IN1-</text>
<text x="111.2" y="140.9">IN1+</text>
<text x="111.2" y="142.2">V-</text>
<text x="114.9" y="139.6">OUT2</text>
<text x="115.5" y="142.2">IN2+</text>
<text x="115.7" y="140.9">IN2-</text>
<text x="116.4" y="138.4">V+</text>
<text x="120.1" y="139.1">7</text>
<text x="120.1" y="140.4">6</text>
<text x="120.1" y="141.6">5</text>
<text x="165.4" y="139.1">3</text>
<text x="165.4" y="140.4">4</text>
<text x="165.4" y="141.6">5</text>
<text x="168.3" y="138.4">VOUTB</text>
<text x="168.3" y="139.6">GND</text>
<text x="168.3" y="140.9">LDAC</text>
<text x="168.3" y="142.2">CLR</text>
<text x="179.6" y="142.2">SYNC</text>
<text x="179.6" y="138.4">AVDD</text>
<text x="179.7" y="140.9">SCLK</text>
<text x="180.7" y="139.6">DIN</text>
<text x="184.8" y="139.1">8</text>
<text x="184.8" y="140.4">7</text>
<text x="184.8" y="141.6">6</text>
</g>
</svg>
